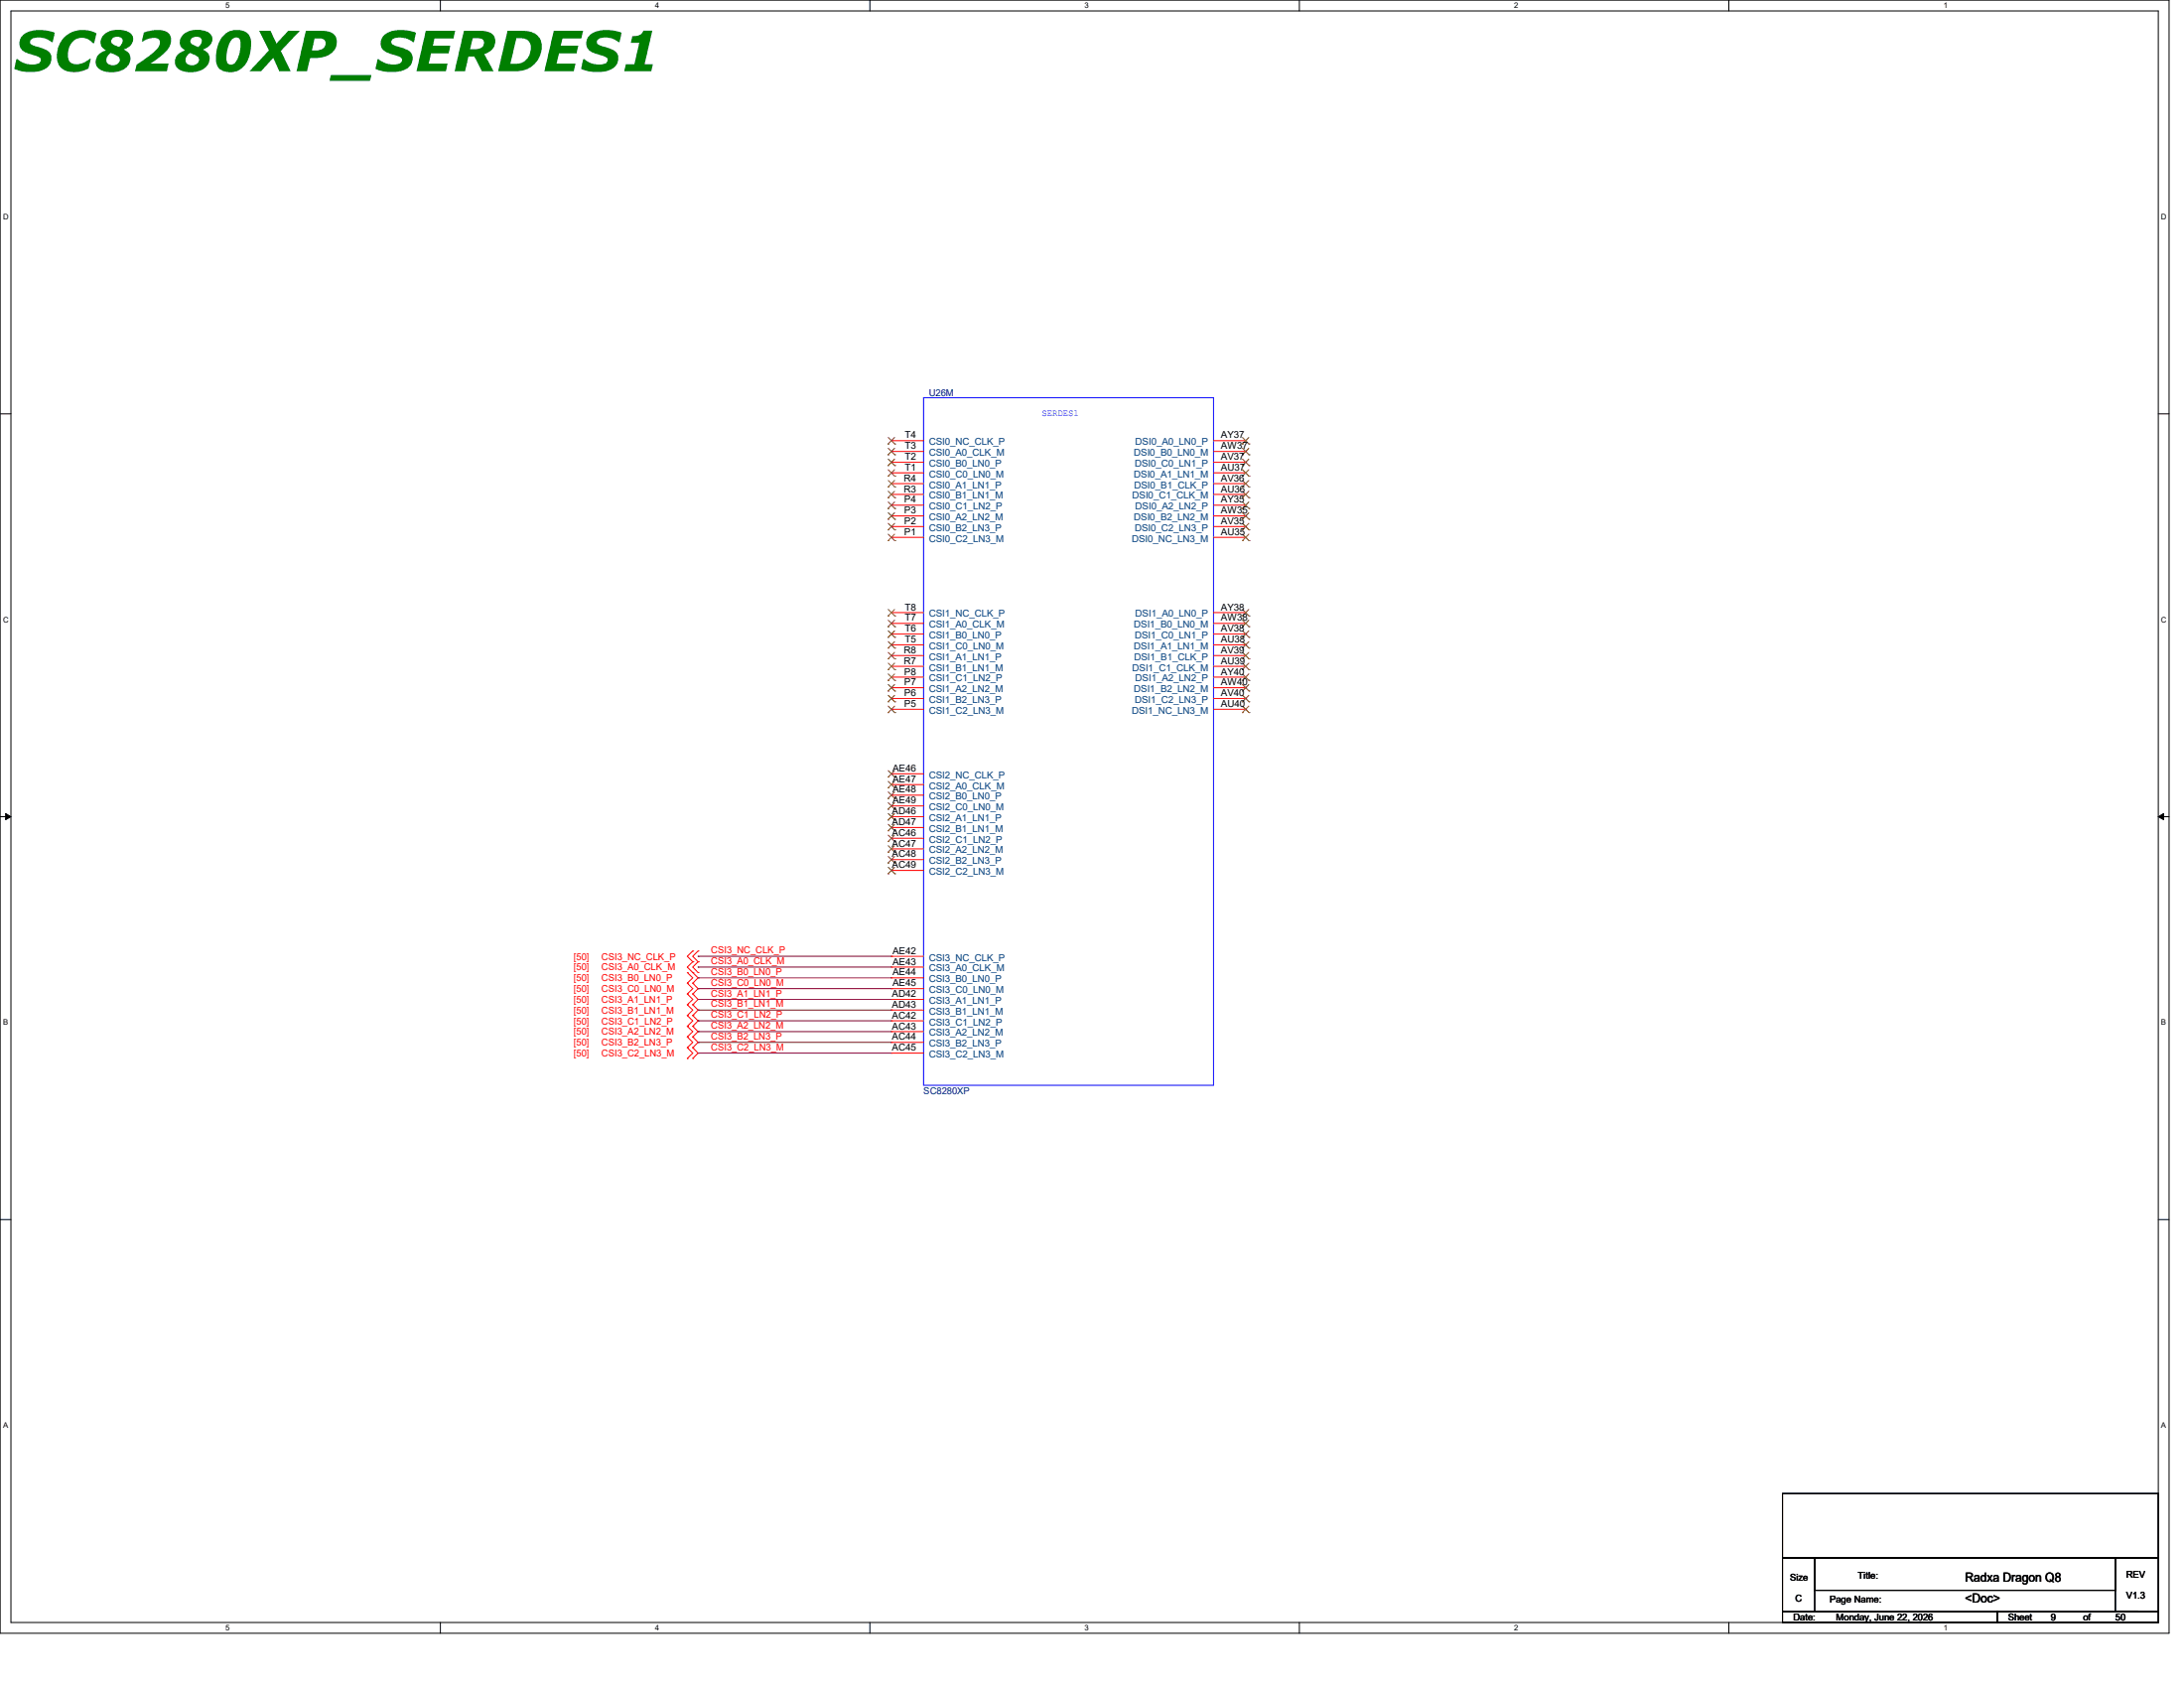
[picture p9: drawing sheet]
<svg xmlns="http://www.w3.org/2000/svg" width="558mm" height="431mm" viewBox="0 0 558 431" stroke-linecap="round" stroke-linejoin="round" font-family="sans-serif">
<g fill="none" stroke="#000" stroke-width=".25">
<path d="M0 0h554.2v417h-554.2zM2.8 2.8h548.6v411.5h-548.6zM112.5 0v2.8M222.3 0v2.8M332 0v2.8M441.7 0v2.8M0 105.7h2.8M551.4 105.7h2.8M0 208.5h2.8M1.4 207.7l1.4 .8-1.4 .8zM551.4 208.5l1.4-.8v1.6zM551.4 208.5h2.8"/>
<path d="M0 311.4h2.8M551.4 311.4h2.8M455.4 381.3h96v16.5h-96zM455.4 397.8h8.2v13.7h-8.2zM463.6 397.8h76.9v8.3h-76.9zM540.5 397.8h10.9v13.7h-10.9zM112.5 414.3v2.7M222.3 414.3v2.7M332 414.3v2.7M441.7 414.3v2.7M455.4 411.5h54.9v2.8h-54.9zM463.6 411.5h82.3"/>
<path d="M510.3 411.5h41.1v2.8h-41.1zM545.9 411.5h.1"/>
</g>
<path d="M1.4 207.7l1.4 .8-1.4 .8zM551.4 208.5l1.4-.8v1.6z" fill="#000"/>
<g fill="none" stroke="#f00" stroke-width=".25">
<path d="M227.8 112.5h.1M227.8 115.3h.1M227.8 118h.1M227.8 112.5h8.2M227.8 115.3h8.2M227.8 118h8.2M310 112.5h8.3M310 115.3h8.3M310 118h8.3M318.3 112.5h.1M318.3 115.3h.1M318.3 118h.1"/>
<path d="M227.8 120.7h.1M227.8 123.5h.1M227.8 126.2h.1M227.8 129h.1M227.8 131.7h.1M227.8 134.4h.1M227.8 137.2h.1M227.8 120.7h8.2M227.8 123.5h8.2M227.8 126.2h8.2M227.8 129h8.2M227.8 131.7h8.2"/>
<path d="M227.8 134.4h8.2M227.8 137.2h8.2M310 120.7h8.3M310 123.5h8.3M310 126.2h8.3M310 129h8.3M310 131.7h8.3M310 134.4h8.3M310 137.2h8.3M318.3 120.7h.1M318.3 123.5h.1M318.3 126.2h.1"/>
<path d="M318.3 129h.1M318.3 131.7h.1M318.3 134.4h.1M318.3 137.2h.1M227.8 156.4h.1M227.8 159.2h.1M227.8 156.4h8.2M227.8 159.2h8.2M310 156.4h8.3M310 159.2h8.3M318.3 156.4h.1M318.3 159.2h.1"/>
<path d="M227.8 161.9h.1M227.8 164.6h.1M227.8 167.4h.1M227.8 170.1h.1M227.8 172.9h.1M227.8 175.6h.1M227.8 178.3h.1M227.8 161.9h8.2M227.8 164.6h8.2M227.8 167.4h8.2M227.8 170.1h8.2M227.8 172.9h8.2"/>
<path d="M227.8 175.6h8.2M227.8 178.3h8.2M310 161.9h8.3M310 164.6h8.3M310 167.4h8.3M310 170.1h8.3M310 172.9h8.3M310 175.6h8.3M310 178.3h8.3M318.3 161.9h.1M318.3 164.6h.1M318.3 167.4h.1"/>
<path d="M318.3 170.1h.1M318.3 172.9h.1M318.3 175.6h.1M318.3 178.3h.1M227.8 181.1h.1M227.8 197.6h.1M227.8 181.1h8.2M227.8 197.6h8.2M310 181.1h8.3M318.3 181.1h.1M227.8 200.3h.1M227.8 203h.1"/>
<path d="M227.8 205.8h.1M227.8 208.5h.1M227.8 211.3h.1M227.8 214h.1M227.8 216.7h.1M227.8 219.5h.1M227.8 200.3h8.2M227.8 203h8.2M227.8 205.8h8.2M227.8 208.5h8.2M227.8 211.3h8.2M227.8 214h8.2"/>
<path d="M227.8 216.7h8.2M227.8 219.5h8.2M227.8 222.2h.1M227.8 222.2h8.2M175.6 259.3h.1M175.6 256.5h.1M175.6 251h.1M175.6 253.8h.1M175.6 248.3h.1M175.6 259.3l1.4 1.3-1.4 1.4M175.6 256.5l1.4 1.4-1.4 1.4M175.6 251l1.4 1.4-1.4 1.4"/>
<path d="M175.6 253.8l1.4 1.4-1.4 1.3M175.6 248.3l1.4 1.4-1.4 1.3M177 259.3h.1M177 256.5h.1M177 253.8h.1M177 251h.1M177 248.3h.1M177 245.6h.1M177 242.8h.1M177 259.3l1.4 1.3-1.4 1.4M177 256.5l1.4 1.4-1.4 1.4M177 251l1.4 1.4-1.4 1.4"/>
<path d="M177 253.8l1.4 1.4-1.4 1.3M177 245.6l-1.4 1.3 2.8 2.8-1.4 1.3M177 242.8l-1.4 1.4 1.4 1.4M178.4 245.6h.1M178.4 248.3h.1M178.4 242.8h.1M178.4 245.6l-1.4 1.3 1.4 1.4M178.4 242.8l-1.4 1.4 1.4 1.4M227.8 244.2h.1M227.8 246.9h.1M227.8 249.7h.1M227.8 252.4h.1"/>
<path d="M227.8 255.2h.1M227.8 257.9h.1M227.8 244.2h8.2M227.8 246.9h8.2M227.8 249.7h8.2M227.8 252.4h8.2M227.8 255.2h8.2M227.8 257.9h8.2M175.6 262h.1M175.6 267.5h.1M175.6 270.3h.1M175.6 264.8h.1"/>
<path d="M175.6 267.5l1.4 1.4-1.4 1.4M175.6 264.8l1.4 1.3-1.4 1.4M175.6 262l1.4 1.4-1.4 1.4M177 262h.1M177 270.3h.1M177 267.5h.1M177 264.8h.1M177 267.5l1.4 1.4-1.4 1.4M177 264.8l1.4 1.3-1.4 1.4M177 262l1.4 1.4-1.4 1.4M227.8 260.6h.1M227.8 263.4h.1"/>
<path d="M227.8 266.1h.1M227.8 268.9h.1M227.8 260.6h8.2M227.8 263.4h8.2M227.8 266.1h8.2M227.8 268.9h8.2"/>
</g>
<path d="M236 101.6h74v175.5h-74z" fill="none" stroke="#00f" stroke-width=".25"/>
<g fill="none" stroke="#7f3f00" stroke-width=".25">
<path d="M226.9 113.4h.1M226.9 116.1h.1M226.9 118.9h.1M226.9 111.7l1.7 1.7M226.9 114.5l1.7 1.6M226.9 117.2l1.7 1.7M226.9 119.9l1.7 1.7M228.6 111.7l-1.7 1.7M228.6 114.5l-1.7 1.6M228.6 117.2l-1.7 1.7M228.6 119.9l-1.7 1.7M228.6 113.4h.1"/>
<path d="M228.6 116.1h.1M228.6 118.9h.1M317.4 113.4h.1M317.4 116.1h.1M317.4 118.9h.1M317.5 111.7l1.6 1.7M317.5 114.5l1.6 1.6M317.5 117.2l1.6 1.7M317.5 119.9l1.6 1.7M319.1 111.7l-1.7 1.7M319.1 114.5l-1.7 1.6M319.1 119.9l-1.7 1.7"/>
<path d="M319.1 117.2l-1.7 1.7M319.1 113.4h.1M319.1 116.1h.1M319.1 118.9h.1M226.9 121.6h.1M226.9 124.3h.1M226.9 127.1h.1M226.9 129.8h.1M226.9 132.6h.1M226.9 135.3h.1M226.9 138h.1M226.9 122.7l1.7 1.6"/>
<path d="M226.9 125.4l1.7 1.7M226.9 128.2l1.7 1.6M226.9 130.9l1.7 1.7M226.9 133.6l1.7 1.7M226.9 136.4l1.7 1.6M228.6 122.7l-1.7 1.6M228.6 125.4l-1.7 1.7M228.6 128.2l-1.7 1.6M228.6 130.9l-1.7 1.7M228.6 133.6l-1.7 1.7M228.6 136.4l-1.7 1.6M228.6 121.6h.1"/>
<path d="M228.6 124.3h.1M228.6 127.1h.1M228.6 129.8h.1M228.6 132.6h.1M228.6 135.3h.1M228.6 138h.1M317.4 121.6h.1M317.4 124.3h.1M317.4 127.1h.1M317.4 129.8h.1M317.4 132.6h.1M317.4 135.3h.1"/>
<path d="M317.4 138h.1M317.5 122.7l1.6 1.6M317.5 125.4l1.6 1.7M317.5 128.2l1.6 1.6M317.5 130.9l1.6 1.7M317.5 133.6l1.6 1.7M317.5 136.4l1.6 1.6M319.1 122.7l-1.7 1.6M319.1 125.4l-1.7 1.7M319.1 128.2l-1.7 1.6M319.1 130.9l-1.7 1.7M319.1 133.6l-1.7 1.7"/>
<path d="M319.1 136.4l-1.7 1.6M319.1 121.6h.1M319.1 124.3h.1M319.1 127.1h.1M319.1 129.8h.1M319.1 132.6h.1M319.1 135.3h.1M319.1 138h.1M226.9 157.3h.1M226.9 155.6l1.7 1.7M226.9 158.4l1.7 1.6M228.6 155.6l-1.7 1.7"/>
<path d="M228.6 158.4l-1.7 1.6M228.6 157.3h.1M317.4 157.3h.1M317.5 155.6l1.6 1.7M317.5 158.4l1.6 1.6M319.1 155.6l-1.7 1.7M319.1 158.4l-1.7 1.6M319.1 157.3h.1M226.9 160h.1M226.9 162.7h.1M226.9 165.5h.1M226.9 168.2h.1"/>
<path d="M226.9 171h.1M226.9 173.7h.1M226.9 176.4h.1M226.9 179.2h.1M226.9 161.1l1.7 1.6M226.9 163.8l1.7 1.7M226.9 166.6l1.7 1.6M226.9 169.3l1.7 1.7M226.9 172.1l1.7 1.6M226.9 174.8l1.7 1.6M226.9 177.5l1.7 1.7M228.6 161.1l-1.7 1.6"/>
<path d="M228.6 163.8l-1.7 1.7M228.6 166.6l-1.7 1.6M228.6 169.3l-1.7 1.7M228.6 172.1l-1.7 1.6M228.6 174.8l-1.7 1.6M228.6 177.5l-1.7 1.7M228.6 160h.1M228.6 162.7h.1M228.6 165.5h.1M228.6 168.2h.1M228.6 171h.1M228.6 173.7h.1"/>
<path d="M228.6 176.4h.1M228.6 179.2h.1M317.4 160h.1M317.4 162.7h.1M317.4 165.5h.1M317.4 168.2h.1M317.4 171h.1M317.4 173.7h.1M317.4 176.4h.1M317.4 179.2h.1M317.5 161.1l1.6 1.6M317.5 163.8l1.6 1.7"/>
<path d="M317.5 166.6l1.6 1.6M317.5 169.3l1.6 1.7M317.5 172.1l1.6 1.6M317.5 174.8l1.6 1.6M317.5 177.5l1.6 1.7M319.1 161.1l-1.7 1.6M319.1 163.8l-1.7 1.7M319.1 166.6l-1.7 1.6M319.1 169.3l-1.7 1.7M319.1 172.1l-1.7 1.6M319.1 174.8l-1.7 1.6M319.1 177.5l-1.7 1.7"/>
<path d="M319.1 160h.1M319.1 162.7h.1M319.1 165.5h.1M319.1 168.2h.1M319.1 171h.1M319.1 173.7h.1M319.1 176.4h.1M319.1 179.2h.1M226.9 181.9h.1M226.9 198.4h.1M226.9 180.3l1.7 1.6M226.9 196.8l1.7 1.6"/>
<path d="M226.9 199.5l1.7 1.7M228.6 180.3l-1.7 1.6M228.6 196.8l-1.7 1.6M228.6 199.5l-1.7 1.7M228.6 181.9h.1M228.6 198.4h.1M317.4 181.9h.1M317.5 180.3l1.6 1.6M319.1 180.3l-1.7 1.6M319.1 181.9h.1M226.9 201.2h.1M226.9 203.9h.1"/>
<path d="M226.9 206.6h.1M226.9 209.4h.1M226.9 212.1h.1M226.9 214.9h.1M226.9 217.6h.1M226.9 202.2l1.7 1.7M226.9 205l1.7 1.6M226.9 207.7l1.7 1.7M226.9 210.5l1.7 1.6M226.9 213.2l1.7 1.7M226.9 215.9l1.7 1.7M226.9 218.7l1.7 1.6"/>
<path d="M228.6 202.2l-1.7 1.7M228.6 205l-1.7 1.6M228.6 207.7l-1.7 1.7M228.6 210.5l-1.7 1.6M228.6 213.2l-1.7 1.7M228.6 215.9l-1.7 1.7M228.6 218.7l-1.7 1.6M228.6 201.2h.1M228.6 203.9h.1M228.6 206.6h.1M228.6 209.4h.1M228.6 212.1h.1"/>
<path d="M228.6 214.9h.1M228.6 217.6h.1M226.9 220.3h.1M226.9 223.1h.1M226.9 221.4l1.7 1.7M228.6 221.4l-1.7 1.7M228.6 220.3h.1M228.6 223.1h.1"/>
</g>
<g fill="none" stroke="#7f003f" stroke-width=".25">
<path d="M178.4 257.9h.1M178.4 255.2h.1M178.4 252.4h.1M178.4 249.7h.1M178.4 246.9h.1M178.4 244.2h.1M178.4 257.9h49.4M178.4 255.2h49.4M178.4 252.4h49.4M178.4 249.7h49.4M178.4 246.9h49.4M178.4 244.2h49.4"/>
<path d="M178.4 260.6h.1M178.4 268.9h.1M178.4 266.1h.1M178.4 263.4h.1M178.4 260.6h49.4M178.4 268.9h49.4M178.4 266.1h49.4M178.4 263.4h49.4"/>
</g>
<text font-size="14.2" fill="#007f00" x="3.6" y="18.2">SC8280XP_SERDES1</text>
<g font-size="3.3">
<text x="502.1" y="403.8">Radxa Dragon Q8</text>
<text x="502.1" y="409.3">&lt;Doc&gt;</text>
</g>
<g font-size="2.5" fill="#00007f">
<text x="237.3" y="101">U26M</text>
<text x="236" y="279.4">SC8280XP</text>
</g>
<text font-size="2.5" fill="#00f" x="266.1" y="106.3">SERDES1</text>
<g font-size="2.5">
<text x="231.2" y="111.9">T4</text>
<text x="312" y="111.9">AY37</text>
<text x="231.2" y="114.7">T3</text>
<text x="231.2" y="117.4">T2</text>
<text x="312" y="114.7">AW37</text>
<text x="312" y="117.4">AV37</text>
<text x="230.9" y="122.9">R4</text>
<text x="230.9" y="125.6">R3</text>
<text x="231.2" y="120.1">T1</text>
<text x="312" y="120.1">AU37</text>
<text x="312" y="122.9">AV36</text>
<text x="312" y="125.6">AU36</text>
<text x="231.1" y="128.4">P4</text>
<text x="231.1" y="131.1">P3</text>
<text x="312" y="128.4">AY35</text>
<text x="312" y="131.1">AW35</text>
<text x="231.1" y="133.9">P2</text>
<text x="231.1" y="136.6">P1</text>
<text x="312" y="133.9">AV35</text>
<text x="312" y="136.6">AU35</text>
<text x="231.2" y="155.8">T8</text>
<text x="312" y="155.8">AY38</text>
<text x="231.2" y="158.6">T7</text>
<text x="231.2" y="161.3">T6</text>
<text x="312" y="158.6">AW38</text>
<text x="312" y="161.3">AV38</text>
<text x="230.9" y="166.8">R8</text>
<text x="231.2" y="164">T5</text>
<text x="312" y="164">AU38</text>
<text x="312" y="166.8">AV39</text>
<text x="230.9" y="169.5">R7</text>
<text x="231.1" y="172.3">P8</text>
<text x="312" y="169.5">AU39</text>
<text x="312" y="172.3">AY40</text>
<text x="231.1" y="175">P7</text>
<text x="231.1" y="177.8">P6</text>
<text x="312" y="175">AW40</text>
<text x="312" y="177.8">AV40</text>
<text x="231.1" y="180.5">P5</text>
<text x="312" y="180.5">AU40</text>
<text x="228" y="197">AE46</text>
<text x="228" y="199.7">AE47</text>
<text x="228" y="202.4">AE48</text>
<text x="227.9" y="207.9">AD46</text>
<text x="228" y="205.2">AE49</text>
<text x="227.9" y="210.7">AD47</text>
<text x="227.9" y="213.4">AC46</text>
<text x="227.9" y="216.2">AC47</text>
<text x="227.9" y="218.9">AC48</text>
<text x="227.9" y="221.7">AC49</text>
<text x="228" y="243.6">AE42</text>
<text x="228" y="246.3">AE43</text>
<text x="228" y="249.1">AE44</text>
<text x="228" y="251.8">AE45</text>
<text x="227.9" y="254.6">AD42</text>
<text x="227.9" y="257.3">AD43</text>
<text x="227.9" y="260.1">AC42</text>
<text x="227.9" y="262.8">AC43</text>
<text x="227.9" y="265.6">AC44</text>
<text x="227.9" y="268.3">AC45</text>
<text x="457.3" y="403.6">Size</text>
<text x="474.6" y="403.1">Title:</text>
<text x="543.2" y="402.8">REV</text>
<text x="458.2" y="413.8">Date:</text>
<text x="458.7" y="408.9">C</text>
<text x="467.5" y="409.1">Page Name:</text>
<text x="469.1" y="413.8">Monday, June 22, 2026</text>
<text x="513" y="413.8">Sheet</text>
<text x="524" y="413.8">9</text>
<text x="532.2" y="413.8">of</text>
<text x="540.5" y="413.8">50</text>
<text x="543.2" y="408.3">V1.3</text>
</g>
<g font-size="2.5" fill="#003f7f">
<text x="237.3" y="113.7">CSI0_NC_CLK_P</text>
<text x="290.1" y="113.7">DSI0_A0_LN0_P</text>
<text x="237.3" y="116.4">CSI0_A0_CLK_M</text>
<text x="237.3" y="119.2">CSI0_B0_LN0_P</text>
<text x="289.7" y="116.4">DSI0_B0_LN0_M</text>
<text x="289.9" y="119.2">DSI0_C0_LN1_P</text>
<text x="237.3" y="121.9">CSI0_C0_LN0_M</text>
<text x="237.3" y="124.6">CSI0_A1_LN1_P</text>
<text x="289.7" y="121.9">DSI0_A1_LN1_M</text>
<text x="289.8" y="124.6">DSI0_B1_CLK_P</text>
<text x="237.3" y="127.4">CSI0_B1_LN1_M</text>
<text x="237.3" y="130.1">CSI0_C1_LN2_P</text>
<text x="289.3" y="127.4">DSI0_C1_CLK_M</text>
<text x="290.1" y="130.1">DSI0_A2_LN2_P</text>
<text x="237.3" y="132.9">CSI0_A2_LN2_M</text>
<text x="237.3" y="135.6">CSI0_B2_LN3_P</text>
<text x="289.7" y="132.9">DSI0_B2_LN2_M</text>
<text x="289.9" y="135.6">DSI0_C2_LN3_P</text>
<text x="237.3" y="138.3">CSI0_C2_LN3_M</text>
<text x="289.2" y="138.3">DSI0_NC_LN3_M</text>
<text x="237.3" y="157.6">CSI1_NC_CLK_P</text>
<text x="237.3" y="160.3">CSI1_A0_CLK_M</text>
<text x="289.7" y="160.3">DSI1_B0_LN0_M</text>
<text x="290.1" y="157.6">DSI1_A0_LN0_P</text>
<text x="237.3" y="163">CSI1_B0_LN0_P</text>
<text x="237.3" y="165.8">CSI1_C0_LN0_M</text>
<text x="289.7" y="165.8">DSI1_A1_LN1_M</text>
<text x="289.9" y="163">DSI1_C0_LN1_P</text>
<text x="237.3" y="168.5">CSI1_A1_LN1_P</text>
<text x="237.3" y="171.3">CSI1_B1_LN1_M</text>
<text x="289.3" y="171.3">DSI1_C1_CLK_M</text>
<text x="289.8" y="168.5">DSI1_B1_CLK_P</text>
<text x="237.3" y="174">CSI1_C1_LN2_P</text>
<text x="237.3" y="176.7">CSI1_A2_LN2_M</text>
<text x="237.3" y="179.5">CSI1_B2_LN3_P</text>
<text x="289.7" y="176.7">DSI1_B2_LN2_M</text>
<text x="289.9" y="179.5">DSI1_C2_LN3_P</text>
<text x="290.1" y="174">DSI1_A2_LN2_P</text>
<text x="237.3" y="182.2">CSI1_C2_LN3_M</text>
<text x="289.2" y="182.2">DSI1_NC_LN3_M</text>
<text x="237.3" y="198.7">CSI2_NC_CLK_P</text>
<text x="237.3" y="201.5">CSI2_A0_CLK_M</text>
<text x="237.3" y="204.2">CSI2_B0_LN0_P</text>
<text x="237.3" y="206.9">CSI2_C0_LN0_M</text>
<text x="237.3" y="209.7">CSI2_A1_LN1_P</text>
<text x="237.3" y="212.4">CSI2_B1_LN1_M</text>
<text x="237.3" y="215.2">CSI2_C1_LN2_P</text>
<text x="237.3" y="217.9">CSI2_A2_LN2_M</text>
<text x="237.3" y="220.6">CSI2_B2_LN3_P</text>
<text x="237.3" y="223.4">CSI2_C2_LN3_M</text>
<text x="237.3" y="245.3">CSI3_NC_CLK_P</text>
<text x="237.3" y="248.1">CSI3_A0_CLK_M</text>
<text x="237.3" y="250.8">CSI3_B0_LN0_P</text>
<text x="237.3" y="253.6">CSI3_C0_LN0_M</text>
<text x="237.3" y="256.3">CSI3_A1_LN1_P</text>
<text x="237.3" y="259">CSI3_B1_LN1_M</text>
<text x="237.3" y="261.8">CSI3_C1_LN2_P</text>
<text x="237.3" y="264.5">CSI3_A2_LN2_M</text>
<text x="237.3" y="267.3">CSI3_B2_LN3_P</text>
<text x="237.3" y="270">CSI3_C2_LN3_M</text>
</g>
<g font-size="2.5" fill="#f00">
<text x="146.6" y="245.1">[50]</text>
<text x="153.7" y="245.1">CSI3_NC_CLK_P</text>
<text x="181.7" y="243.4">CSI3_NC_CLK_P</text>
<text x="146.6" y="247.8">[50]</text>
<text x="146.6" y="250.6">[50]</text>
<text x="153.7" y="250.6">CSI3_B0_LN0_P</text>
<text x="153.7" y="247.8">CSI3_A0_CLK_M</text>
<text x="181.7" y="251.7">CSI3_C0_LN0_M</text>
<text x="181.7" y="248.9">CSI3_B0_LN0_P</text>
<text x="181.7" y="246.2">CSI3_A0_CLK_M</text>
<text x="146.6" y="256">[50]</text>
<text x="146.6" y="253.3">[50]</text>
<text x="153.7" y="253.3">CSI3_C0_LN0_M</text>
<text x="153.7" y="256">CSI3_A1_LN1_P</text>
<text x="181.7" y="257.1">CSI3_B1_LN1_M</text>
<text x="181.7" y="254.4">CSI3_A1_LN1_P</text>
<text x="146.6" y="258.8">[50]</text>
<text x="146.6" y="261.5">[50]</text>
<text x="153.7" y="261.5">CSI3_C1_LN2_P</text>
<text x="153.7" y="258.8">CSI3_B1_LN1_M</text>
<text x="181.7" y="259.9">CSI3_C1_LN2_P</text>
<text x="181.7" y="262.6">CSI3_A2_LN2_M</text>
<text x="146.6" y="267">[50]</text>
<text x="146.6" y="264.3">[50]</text>
<text x="146.6" y="269.7">[50]</text>
<text x="153.7" y="269.7">CSI3_C2_LN3_M</text>
<text x="153.7" y="267">CSI3_B2_LN3_P</text>
<text x="153.7" y="264.3">CSI3_A2_LN2_M</text>
<text x="181.7" y="268.1">CSI3_C2_LN3_M</text>
<text x="181.7" y="265.4">CSI3_B2_LN3_P</text>
</g>
<g font-size="2">
<text x="57.7" y="2.1">5</text>
<text x="167.4" y="2.1">4</text>
<text x="277.1" y="2.1">3</text>
<text x="386.8" y="2.1">2</text>
<text x="496.6" y="2.1">1</text>
<text x=".8" y="56">D</text>
<text x="552.2" y="56">D</text>
<text x=".8" y="158.9">C</text>
<text x="552.2" y="158.9">C</text>
<text x=".8" y="261.7">B</text>
<text x="552.2" y="261.7">B</text>
<text x=".8" y="364.6">A</text>
<text x="552.2" y="364.6">A</text>
<text x="57.7" y="416.3">5</text>
<text x="167.4" y="416.3">4</text>
<text x="277.1" y="416.3">3</text>
<text x="386.8" y="416.3">2</text>
<text x="496.6" y="416.3">1</text>
</g>
</svg>
